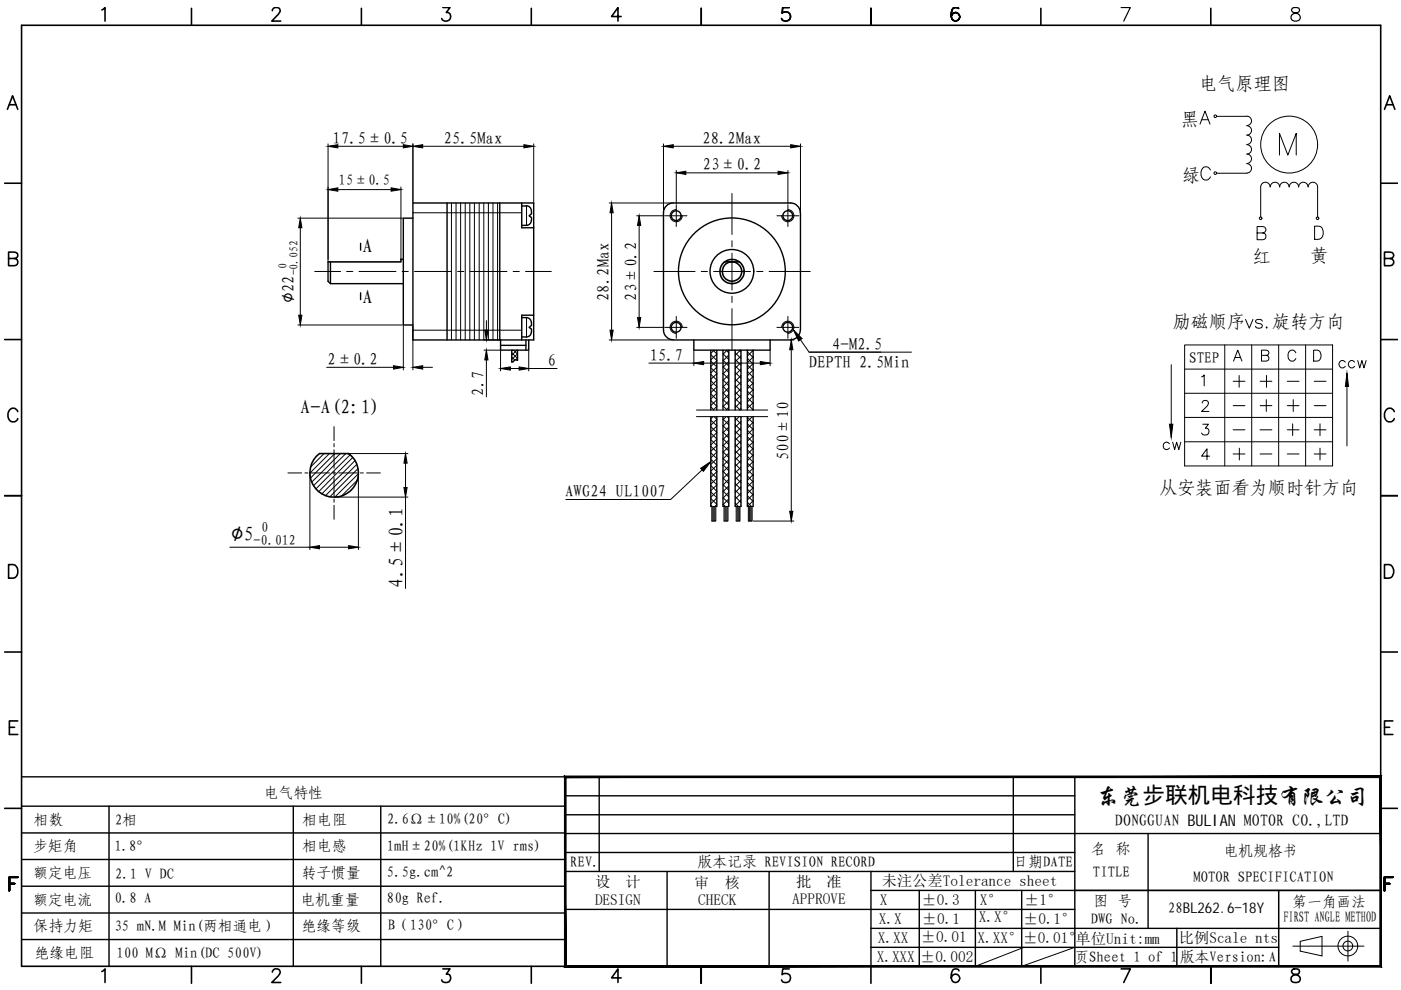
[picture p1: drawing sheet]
<svg xmlns="http://www.w3.org/2000/svg" width="297mm" height="210mm" viewBox="0 0 297 210" stroke-linecap="round" stroke-linejoin="round" font-family="sans-serif">
<g fill="none" stroke="#000" stroke-width=".3">
<path d="M69.6 55.5v4.1l.5 .5M70.1 55.5v4.6h15.4M76.5 51.6v1.4M85 55h.5M87.5 43h25.7v29.1h-25.7zM87.5 46.3h-2v22.6h2M94.8 43v29.1M106 43v29.1M110.6 43v5.3h2.6M110.6 43.7h1M111.6 43.6a1.04 1.04 0 0 1 1 1.1M112.6 46.7a1.04 1.04 0 0 1-1 1.1h-1"/>
<path d="M112.7 44.7v.6l-.5 .4 .5 .4v.7M167.6 43a2.05 2.05 0 0 1 2.1 2.1M167.6 43h-24.9a2.05 2.05 0 0 0-2 2.1v24.9M169.7 45.1v24.9M76.5 62.1v1.4M106.1 72.1v2.1h6v-2.1M106.1 73.2h5.4M108.5 74.2v2.5h.3a.55 .55 0 0 1 .9-.3v-2.2M110.6 67.3h1a1.04 1.04 0 0 1 1 1.1M111.5 72.1v2.1M112.6 70.4a1.04 1.04 0 0 1-1 1h-1M112.7 68.4v.6l-.5 .4 .5 .4v.6"/>
<path d="M113.2 66.8h-2.6v5.3M140.7 70a2.05 2.05 0 0 0 2 2M142.7 72.1h24.9M147.1 72.1v2.1h16.2v-2.1M150.7 74.2v12.7M152 74.2v12.7M153.3 74.2v12.7M154.5 74.2v12.7M155.9 74.2v12.7M157.1 74.2v12.7M158.5 74.2v12.7M159.7 74.2v12.7"/>
<path d="M169.7 70a2.05 2.05 0 0 1-2.1 2M150.7 88.3v19.1M152 88.3v19.1M153.3 88.3v19.1M154.5 88.3v19.1M155.9 88.3v19.1M157.1 88.3v19.1M158.5 88.3v19.1M159.7 88.3v19.1"/>
<circle cx="143.4" cy="45.7" r="1.04"/>
<circle cx="155.2" cy="57.5" r="11.3"/>
<circle cx="155.2" cy="57.5" r="4.6"/>
<circle cx="167" cy="45.7" r="1.04"/>
<circle cx="143.4" cy="69.4" r="1.04"/>
<circle cx="167" cy="69.4" r="1.04"/>
</g>
<g fill="none" stroke="#000" stroke-width=".21">
<path d="M69.6 39.7v15.3M85 39.7v15.3M71.6 40.2h11.3M95.7 43v29.1M96.7 43v29.1M97.7 43v29.1M98.6 43v29.1M99.6 43v29.1M100.6 43v29.1M101.6 43v29.1M102.6 43v29.1M103.5 43v29.1"/>
<path d="M104.5 43v29.1M105.5 43v29.1M171.5 74.7h21.8"/>
</g>
<g fill="none" stroke="#000" stroke-width=".21">
<path d="M69.6 30.5v24.8M71.6 31h13.9M87.5 30.5v12.4M89.6 31h21.5M113.2 30.5v12.4M140.7 30.5v14.4M142.7 31h24.9M143.4 36.1v7.1M145.4 36.6h19.6M167 36.1v7.1M169.7 30.5v14.4M254.4 26.3l1.1-2.7 1 2.7"/>
<path d="M254.8 25.4h1.3M256.6 36.1a1.02 1.02 0 0 0-1.1-.7 1.02 1.02 0 0 0-.9 1 1.23 1.23 0 0 0 .3 1.4 1.23 1.23 0 0 0 1.3 .2l.4-.5M258 36.7h6.4M258 24.7h6.4M264.4 26.7a.99 .99 0 0 1 .9 1 .99 .99 0 0 1-.9 .9 .99 .99 0 0 1 .9 1 .99 .99 0 0 1-.9 1M264.4 30.7a.99 .99 0 0 1 .9 1 .99 .99 0 0 1-.9 1 .99 .99 0 0 1 .9 1 .99 .99 0 0 1-.9 1M264.4 34.7a.99 .99 0 0 1 .9 1 .99 .99 0 0 1-.9 1M264.4 24.6a.99 .99 0 0 1 .9 1 .99 .99 0 0 1-.9 1M269.3 39.6a.99 .99 0 0 0-1-1 .99 .99 0 0 0-1 1v6.4M269.3 39.6a.99 .99 0 0 1 1-1 .99 .99 0 0 1 1 1 .99 .99 0 0 1 1-1 .99 .99 0 0 1 1 1M271.3 32.9v-4.6l1.8 4.6 1.7-4.6v4.6M273.3 39.6a.99 .99 0 0 1 1-1 .99 .99 0 0 1 1 1 .99 .99 0 0 1 1-1 .99 .99 0 0 1 1 1"/>
<path d="M277.4 39.6a.99 .99 0 0 1 1-1 .99 .99 0 0 1 1 1v6.4M63.2 46.3h22.1M63.7 48.3v18.5M87.5 45.1h23.1M111.6 43.7v4.1M129.2 43h13.3M129.7 45.1v24.9M135 45.7h5.8M135.5 47.8v19.5M143.4 44.4a1.29 1.29 0 0 0-1.3 1.3 1.29 1.29 0 0 0 1.3 1.3 1.29 1.29 0 0 0 1.3-1.3M167 44.4a1.29 1.29 0 0 1 1.3 1.3 1.29 1.29 0 0 1-1.3 1.3 1.29 1.29 0 0 1-1.3-1.3M266.5 49.4h1.3a.72 .72 0 0 0 .6-.8l-.3-.4-.3-.2h-1.3v2.8h1.3a.72 .72 0 0 0 .6-.7 .72 .72 0 0 0-.6-.7"/>
<path d="M278.7 47.9h.9a1.49 1.49 0 0 1 1 1.4 1.49 1.49 0 0 1-1 1.4h-.9zM63.2 68.9h22.1M69.3 77.9h14.1M85.5 69.1v9.3M87.5 70h23.1M87.5 69.1v9.3M89.6 77.9h2.1M102.6 72.1h3.1M102.6 74.2h3.4M103.1 68v2M103.1 76.3v7.8M106.1 74.5v4.1"/>
<path d="M108.2 78.1h1.9M108.5 76.7h.1M108.5 75.7l.6 .6M108.5 74.8l1.2 1.2M108.7 74.2l-.2 .2M108.9 74.2l.8 .9M109.6 74.2l-1.1 1.1M109.7 75l-1.2 1.2M109.7 75.9l-.3 .4M111.6 67.3v4.1M112.1 74.5v4.1M112.1 78.1h6"/>
<path d="M129.2 72.1h13.3M135 69.4h5.8M137.6 77h9.5M144.7 69.4a1.29 1.29 0 0 0-1.3-1.3 1.29 1.29 0 0 0-1.3 1.3 1.29 1.29 0 0 0 1.3 1.3M147.1 74.5v3M149.2 77h12M150.7 76.6l1.3 1.2-1.3 1.3M150.7 79.4l1.3 1.2M150.7 78l1.3 1.2M150.7 75.2l1.3 1.2M151.2 74.2l.8 .8M151.4 74.2l-.7 .7"/>
<path d="M152 75.1l-1.3 1.2M152 76.5l-1.3 1.2M152 79.2l-1.3 1.3M153.3 77.8l1.2 1.2M153.3 75l1.2 1.2M153.3 79.1l1.2 1.3M153.3 76.4l1.2 1.2M154 74.2l.5 .6M154.2 74.2l-.9 .9M154.5 79.4l-1.2 1.3M154.5 78l-1.2 1.3M154.5 75.3l-1.2 1.2"/>
<path d="M154.5 76.7l-1.2 1.2M155.9 78.9l1.2 1.3M155.9 74.8l1.2 1.2M155.9 77.5l1.2 1.3M155.9 76.2l1.2 1.2M156.7 74.2l.4 .4M157 74.2l-1.1 1.1M157.1 76.9l-1.2 1.2M157.1 78.3l-1.2 1.2M157.1 75.5l-1.2 1.2M157.1 79.6l-1.2 1.3M158.5 78.7l1.2 1.3"/>
<path d="M158.5 77.4l1.2 1.2M158.5 76l1.2 1.2M158.5 74.6l1.2 1.2M159.5 74.2l.2 .3M159.7 79.8l-1.2 1.3M159.7 74.3l-1.2 1.2M159.7 75.7l-1.2 1.2M159.7 77.1l-1.2 1.2M159.7 78.4l-1.2 1.3M163.3 74.5v3M165.7 69.4a1.29 1.29 0 0 1 1.3-1.3 1.29 1.29 0 0 1 1.3 1.3 1.29 1.29 0 0 1-1.3 1.3M167.8 74.2v34.2"/>
<path d="M167.9 72.1h.4M169.7 72l1.8 2.7h15.3M248.3 77.3v15.4M251.2 73.1h31.3v25.7h-31.3zM251.2 78.3h31.3M254.8 79.9l.5-.4v2.3M259.7 73.1v25.7M261.5 76.6l.9-2.4 .9 2.4M261.9 75.8h1.1M262.7 79.6v2.5M264.1 67.7l.8 1.9 .7-1.9M265.4 73.1v25.7"/>
<path d="M267.5 75.3h1a.58 .58 0 0 0 .5-.6l-.2-.3-.3-.2h-1v2.4l1.3-.2a.62 .62 0 0 0 .2-.6 .62 .62 0 0 0-.5-.5M267.6 68.1a.84 .84 0 0 0-1.4 0l.1 .3 1.2 .4 .1 .4a.8 .8 0 0 1-.7 .4 .8 .8 0 0 1-.7-.4M268.5 79.6v2.5M268.6 69.3l-.2 .2 .2 .1 .1-.1M271.1 73.1v25.7M274.7 74.8a.85 .85 0 0 0-.9-.6 .85 .85 0 0 0-.7 .9 1 1 0 0 0 .2 1.1 1 1 0 0 0 1.1 .2l.3-.4M276.8 73.1v25.7M278.5 74.2h.8a1.25 1.25 0 0 1 .8 1.2 1.25 1.25 0 0 1-.8 1.2h-.8zM285.6 79.1v15.5M147.7 86.9h15.1M147.7 88.3h15.1M148.8 99.6l-6.6 6.3h-22.2"/>
<path d="M150.7 83.5l1.3 1.3-1.3 1.2M150.7 86.3l.7 .6M150.7 84.9l1.3 1.2M150.7 82.1l1.3 1.2M150.7 80.7l1.3 1.3M150.7 97.4l1.3 1.2-1.3 1.3M150.7 91.8l1.3 1.3M150.7 90.5l1.3 1.2-1.3 1.2M150.7 93.2l1.3 1.3-1.3 1.2M150.7 98.7l1.3 1.3M150.7 96l1.3 1.2M150.7 94.6l1.3 1.2"/>
<path d="M150.7 89.1l1.3 1.2M151.2 88.3l-.5 .5M151.4 88.3l.6 .6M152 80.6l-1.3 1.3M152 82l-1.3 1.3M152 83.4l-1.3 1.2M152 86.2l-.8 .7M152 88.9l-1.3 1.3M152 90.3l-1.3 1.3M152 93.1l-1.3 1.2M152 95.9l-1.3 1.2M152 97.3l-1.3 1.2"/>
<path d="M153.3 88.8l1.2 1.3M153.3 83.3l1.2 1.2M153.3 99.9l1.2 1.3M153.3 97.2l1.2 1.2M153.3 94.4l1.2 1.2M153.3 91.6l1.2 1.3M153.3 95.8l1.2 1.2M153.3 98.5l1.2 1.3M153.3 93l1.2 1.3M153.3 90.2l1.2 1.3M153.3 80.5l1.2 1.3M153.3 86.1l.9 .8"/>
<path d="M153.3 84.7l1.2 1.2M153.3 81.9l1.2 1.3M154 88.3l-.7 .7M154.2 88.3l.3 .4M154.5 96.1l-1.2 1.2M154.5 97.5l-1.2 1.2M154.5 90.5l-1.2 1.3M154.5 91.9l-1.2 1.3M154.5 94.7l-1.2 1.2M154.5 89.1l-1.2 1.3M154.5 93.3l-1.2 1.2M154.5 98.8l-1.2 1.3"/>
<path d="M154.5 85l-1.2 1.2M154.5 83.6l-1.2 1.2M154.5 80.8l-1.2 1.3M154.5 82.2l-1.2 1.2M154.5 86.3l-.5 .6M155.9 91.4l1.2 1.3M155.9 85.9l1 1M155.9 80.3l1.2 1.3M155.9 97l1.2 1.2M155.9 95.6l1.2 1.2M155.9 90l1.2 1.3M155.9 99.7l1.2 1.3"/>
<path d="M155.9 98.4l1.2 1.2M155.9 94.2l1.2 1.2M155.9 92.8l1.2 1.3M155.9 88.6l1.2 1.3M155.9 84.5l1.2 1.2M155.9 83.1l1.2 1.3M155.9 81.7l1.2 1.3M156.7 88.3l-.8 .9M156.9 88.3l.2 .2M157.1 93.5l-1.2 1.2M157.1 94.9l-1.2 1.2M157.1 99l-1.2 1.3"/>
<path d="M157.1 89.4l-1.2 1.2M157.1 90.7l-1.2 1.3M157.1 92.1l-1.2 1.2M157.1 96.3l-1.2 1.2M157.1 97.6l-1.2 1.3M157.1 86.6l-.4 .3M157.1 82.4l-1.2 1.2M157.1 83.8l-1.2 1.2M157.1 81l-1.2 1.2M157.1 85.2l-1.2 1.2M158.5 94l1.2 1.2M158.5 88.5l1.2 1.2"/>
<path d="M158.5 82.9l1.2 1.2M158.5 81.5l1.2 1.2M158.5 99.6l1.2 1.2M158.5 98.2l1.2 1.2M158.5 96.8l1.2 1.2M158.5 95.4l1.2 1.2M158.5 92.6l1.2 1.2M158.5 91.2l1.2 1.2M158.5 89.8l1.2 1.3M158.5 85.7l1.2 1.2M158.5 84.3l1.2 1.2M158.5 80.1l1.2 1.3"/>
<path d="M159.5 88.3l-1 1.1M159.7 89.5l-1.2 1.3M159.7 90.9l-1.2 1.2M159.7 92.3l-1.2 1.2M159.7 93.7l-1.2 1.2M159.7 95.1l-1.2 1.2M159.7 96.5l-1.2 1.2M159.7 97.9l-1.2 1.2M159.7 99.3l-1.2 1.2M159.7 85.4l-1.2 1.2M159.7 86.8l-.2 .1M159.7 81.2l-1.2 1.3"/>
<path d="M159.7 82.6l-1.2 1.2M159.7 84l-1.2 1.2M251.2 83.4h31.3M251.2 88.5h31.3M251.2 93.7h31.3M254.9 85.5l.2-.5 .7-.1a.56 .56 0 0 1 .3 .9l-1.3 1.4h1.5M255 89.9h1.2l-.6 .9a.75 .75 0 0 1 .7 .9 .75 .75 0 0 1-1 .5l-.3-.1-.2-.3M256.5 96.7h-1.7l1.1-1.5v2.3M261.5 91.1h2.4M261.5 96.3h2.4M261.5 86h2.4M261.5 80.8h2.4"/>
<path d="M262.8 95v2.5M267.2 91.1h2.5M267.2 96.3h2.5M267.2 86h2.5M267.2 80.8h2.5M268.5 84.7v2.5M272.9 91.1h2.5M272.9 96.3h2.5M272.9 86h2.5M272.9 80.8h2.5M274.1 89.9v2.5M274.2 84.7v2.5"/>
<path d="M278.6 91.1h2.5M278.6 96.3h2.5M278.6 86h2.5M278.6 80.8h2.5M279.9 89.9v2.5M279.9 95v2.5M150.7 107.4h1.3M150.7 102.9l1.3 1.3M150.7 100.1l1.3 1.3-1.3 1.2M150.7 107.1l.3 .3M150.7 105.7l1.3 1.2M150.7 104.3l1.3 1.2"/>
<path d="M150.7 101.5l1.3 1.3M150.9 107.4v3.1h.9v-3.1M151.1 107.4v3.1M151.3 107.4v3.1M152 105.6l-1.3 1.2M152 107l-.4 .4v3.1M152 100l-1.3 1.2M152 102.8l-1.3 1.2M152 104.2l-1.3 1.2M153.3 107.4h1.2M153.3 101.3l1.2 1.3M153.3 106.9l.5 .5"/>
<path d="M153.3 105.5l1.2 1.2M153.3 104.1l1.2 1.3M153.3 102.7l1.2 1.3M153.7 107.4v3.1M153.9 107.4v3.1M154.1 107.4v3.1M154.5 107.2l-.2 .2v3.1h-.8v-3.1M154.5 101.6l-1.2 1.3M154.5 103l-1.2 1.3M154.5 100.2l-1.2 1.3M154.5 104.4l-1.2 1.2M154.5 105.8l-1.2 1.2"/>
<path d="M155.9 107.4h1.2M155.9 103.9l1.2 1.2M155.9 102.5l1.2 1.2M155.9 106.7l.6 .7v3.1M155.9 105.3l1.2 1.2M155.9 101.1l1.2 1.2M156.1 107.4v3.1h.8v-3.1M156.3 107.4v3.1M156.7 107.4v3.1M157.1 107.4h.1M157.1 100.4l-1.2 1.3M157.1 104.6l-1.2 1.2"/>
<path d="M157.1 106l-1.2 1.2M157.1 101.8l-1.2 1.3M157.1 103.2l-1.2 1.2M158.5 107.4h1.2M158.5 106.5l.8 .9M158.5 105.1l1.2 1.2M158.5 103.7l1.2 1.2M158.5 102.3l1.2 1.2M158.5 100.9l1.2 1.3M158.7 107.4v3.1h.8v-3.1M158.9 107.4v3.1M159 107.4v3.1"/>
<path d="M159.3 107.4v3.1M159.7 100.6l-1.2 1.3M159.7 102l-1.2 1.2M159.7 103.4l-1.2 1.2M159.7 104.8l-1.2 1.2M159.7 106.2l-1.2 1.2M159.7 110.5h8.6"/>
<circle cx="257.7" cy="36.7" r=".28"/>
<circle cx="257.7" cy="24.6" r=".28"/>
<circle cx="273.3" cy="30.7" r="6"/>
<circle cx="267.3" cy="46.3" r=".28"/>
<circle cx="279.3" cy="46.3" r=".28"/>
</g>
<g fill="none" stroke="#000" stroke-width=".21">
<path d="M66.7 57.6h5.5M73.5 57.6h1.3M76.1 57.6h7.8M85.3 57.6h1.3M87.9 57.6h7.8M97 57.6h1.3M99.7 57.6h7.8M108.8 57.6h1.3M111.4 57.6h5.5M138.6 57.6h8.8M141.1 45.7h4.6M143.4 43.4v4.6"/>
<path d="M148.7 57.6h1.3M151.3 57.6h7.8M155.2 41v8.7M155.2 51v1.4M155.2 53.7v7.8M160.4 57.6h1.4M163.1 57.6h8.7M164.7 45.7h4.7M167 43.4v4.6M141.1 69.4h4.6M143.4 67.1v4.6M155.2 62.8v1.3"/>
<path d="M155.2 65.4v8.8M164.7 69.4h4.7M167 67.1v4.6M70.8 90.5v2.9M70.8 94.1v.6M70.8 95.4v3.9M70.8 99.9v.7M61 100.3h3M64.6 100.3h.7M66 100.3h3.9M70.5 100.3h.7M70.8 101.2v4"/>
<path d="M70.8 105.8v.7M70.8 107.1v3M71.8 100.3h3.9M76.4 100.3h.6M77.7 100.3h2.9"/>
</g>
<g fill="#000" stroke="#000" stroke-width=".21">
<path d="M69.6 31l2-.3v.7zM85.5 30.7l2 .3-2 .4zM87.5 31l2.1-.3v.7zM111.1 30.7l2.1 .3-2.1 .4zM140.7 31l2-.3v.7zM143.4 36.6l2-.3v.7zM165 36.3l2 .3-2 .4zM167.6 30.7l2.1 .3-2.1 .4zM63.7 46.3l.3 2h-.7zM129.7 43l.3 2.1h-.7zM135.5 45.7l.3 2.1h-.6zM63.3 66.8h.7l-.3 2.1z"/>
<path d="M83.4 77.5l2.1 .4-2.1 .4zM87.5 77.9l2.1-.4v.8zM102.8 70h.7l-.4 2.1zM103.1 74.2l.4 2.1h-.7zM106.1 78.1l2.1-.3v.7zM110.1 77.8l2 .3-2 .4zM129.3 70h.7l-.3 2.1zM135.2 67.3h.6l-.3 2.1zM147.1 77l2.1-.3v.6zM161.2 76.7l2.1 .3-2.1 .3zM167.8 72.1l.3 2.1h-.7zM168.2 70l1.9 1.8-.8 .5z"/>
<path d="M285.6 79.1l.3 2.8h-.7zM148.5 99.3l2.2-1.4-1.6 2zM247.9 89.9h.8l-.4 2.8zM167.4 108.4h.7l-.3 2.1z"/>
</g>
<g fill="none" stroke="#000" stroke-width=".34">
<path d="M85 55v.5h-15.4M153.7 55.5h3.1M67.1 96.8l.6-.6h6.2a5.2 5.2 0 0 1 .9 7.3 5.2 5.2 0 0 1-7.4 .7 5.2 5.2 0 0 1-.3-7.4z"/>
<circle cx="155.2" cy="57.6" r="2.57"/>
<circle cx="155.2" cy="57.6" r="2.06"/>
</g>
<g fill="none" stroke="#000" stroke-width=".21">
<path d="M68.7 96.2l-2.8 2.8M69.9 96.2l-4.2 4.1M72.2 96.2l-6.1 6M73.3 96.2l-6.8 6.8M74.3 96.4l-7.3 7.3M74.8 97l-7.2 7.3M75.3 97.6l-7.1 7.1M75.6 98.5l-6.6 6.6M75.9 99.3l-6 6.1M86 98.2v5.2M86.5 96.2h-15.5l-5.2 5.2M48.7 116h17"/>
<path d="M65.7 100.5v16M67.7 116h6.2M71 105.4h15.5M75.7 101.8l-3.3 3.4M76 100.4l-5 5M76 100.5v16M86 105.4v19.4"/>
</g>
<path d="M86 96.2l.3 2h-.7zM65.7 116l2-.3v.7zM73.9 115.7l2.1 .3-2.1 .4zM85.6 103.4h.7l-.3 2z" fill="#000" stroke="#000" stroke-width=".21"/>
<path d="M69.6 40.2l2-.4v.7zM82.9 39.8l2.1 .4-2.1 .3z" fill="#000" stroke="#000" stroke-width=".21"/>
<g fill="none" stroke="#000" stroke-width=".34">
<path d="M4.6 5.4h288.1v199.5h-288.1zM21.6 2.1l.7-.5v2.9M40.6 1.8v3.6M57.7 2.3l.3-.6a.96 .96 0 0 1 1.3 .1l.1 .3-.1 .6-1.7 1.8h1.9M76.6 1.8v3.6M93.9 1.6h1.5l-.8 1.1a.94 .94 0 0 1 1 1 .94 .94 0 0 1-1.3 .8l-.4-.2-.3-.4M112.6 1.8v3.6M131.7 3.5h-2l1.3-1.9v2.9M148.7 1.8v3.6M167.3 1.6h-1.4l-.1 1.2a1.01 1.01 0 0 1 1.5 0 1.01 1.01 0 0 1-.1 1.5 1.01 1.01 0 0 1-1.5-.4M184.7 1.8v3.6v-3.6M202.1 1.7a.88 .88 0 0 1 1.2 .3 .83 .83 0 0 0-.8-.4 .83 .83 0 0 0-.7 .5 1.95 1.95 0 0 0 .3 2.2 .91 .91 0 0 0 1.3-.4 .91 .91 0 0 0-.6-1.3 .91 .91 0 0 0-1.1 .9 .91 .91 0 0 1 1.2-.8 .91 .91 0 0 1 .4 1.4 .91 .91 0 0 1-1.5-.1 2.42 2.42 0 0 1 .3-2.3z"/>
<path d="M220.7 1.8v3.6M256.7 1.8v3.6M1 38.8h3.6M1.6 23.2l1.1-2.9 1.1 2.9M2 22.2h1.3M292.7 38.8h3.6M293.5 23.2l1.1-2.9 1.1 2.9M294 22.2h1.3M1.8 54.8l1.7-.1a.64 .64 0 0 0 0-1.1l-1.7-.1v2.8h1.3a.76 .76 0 0 0 .7-.7 .76 .76 0 0 0-.7-.8M293.5 54.8l1.7-.1a.64 .64 0 0 0 0-1.1l-1.7-.1v2.8h1.3a.76 .76 0 0 0 .7-.7 .76 .76 0 0 0-.7-.8M1 72h3.6M292.7 72h3.6"/>
<path d="M3.8 87.3a1.06 1.06 0 0 0-1.2-.7 1.06 1.06 0 0 0-.9 1.1 1.26 1.26 0 0 0 .3 1.3 1.26 1.26 0 0 0 1.3 .3l.5-.5M295.6 87.3a1.06 1.06 0 0 0-1.2-.7 1.06 1.06 0 0 0-.9 1.1 1.26 1.26 0 0 0 .3 1.3 1.26 1.26 0 0 0 1.4 .3l.4-.5M1 105.1h3.6M1.8 119.7h1a1.53 1.53 0 0 1 1 1.4 1.53 1.53 0 0 1-1 1.5h-1zM292.7 105.1h3.6M293.5 119.7h1a1.53 1.53 0 0 1 1 1.4 1.53 1.53 0 0 1-1 1.5h-1zM1 138.2h3.6M292.7 138.2h3.6M2 154.2h1.1M3.8 152.9h-1.8v2.8h1.8M293.5 154.2h1.1M295.3 152.9h-1.8v2.8h1.8"/>
<path d="M1 171.4h3.6M292.7 171.4h3.6M2 187.4h1.1M3.8 186h-1.8v2.9M293.5 187.4h1.1M295.3 186h-1.8v2.9M21.6 206l.7-.6v2.9M40.6 204.9v3.6M57.7 206.1l.3-.5 .8-.2a.72 .72 0 0 1 .5 1.1l-1.7 1.8h1.9M76.6 204.9v3.6M93.9 205.4h1.5l-.8 1.1a.92 .92 0 0 1 1 1.1 .92 .92 0 0 1-1.3 .7l-.4-.1-.3-.4M112.6 204.9v3.6"/>
<path d="M131.7 207.3h-2l1.3-1.9v2.9M148.7 204.9v3.6v-3.6M167.3 205.4h-1.4l-.1 1.3a1.01 1.01 0 0 1 1.5-.1 1.01 1.01 0 0 1-.1 1.5 1.01 1.01 0 0 1-1.5-.3M184.7 204.9v3.6M203.3 205.9a.85 .85 0 0 0-1.2-.3 2.2 2.2 0 0 0 0 2.6 .91 .91 0 0 0 1.3-.4 .91 .91 0 0 0-.6-1.3 .91 .91 0 0 0-1.1 .8M220.7 204.9v3.6M237.7 205.4h1.9l-1.3 2.9M256.7 204.9v3.6v-3.6M274 205.6l-.1 .5 .4 .4a1.24 1.24 0 0 1 1.4 1.3l-.2 .3a1.14 1.14 0 0 1-1.8-.3 .92 .92 0 0 1 .9-1.1l.5-.2a.61 .61 0 0 0 .3-.9l-.4-.2z"/>
</g>
<path d="M237.7 1.6h1.9l-1.3 2.9M274 1.7a.53 .53 0 0 0-.1 .6 .53 .53 0 0 0 .4 .4 1.41 1.41 0 0 1 1.4 .8 .82 .82 0 0 1-.7 1 1.01 1.01 0 0 1-1.3-.6 .88 .88 0 0 1 .9-1.1l.5-.1a.57 .57 0 0 0 .3-1l-.4-.1z" fill="none" stroke="#000" stroke-width=".25"/>
<path d="M209.2 204.9h83.5" fill="none" stroke="#000" stroke-width=".21"/>
<path d="M119.7 205l172.9-.3h-172.6zM119.7 205l172.9-.3 .3 .3zM292.6 164.9v39.8l.3 .3zM292.6 164.9l.3-.4v40.5zM120 164.9h172.6l.3-.4zM119.7 164.5h173.2l-172.9 .4zM119.7 164.5l.3 40.2v-39.8zM119.7 164.5l.3 40.2-.3 .3z" fill="#000" stroke="#000" stroke-width=".21"/>
<g fill="none" stroke="#000" stroke-width=".21">
<path d="M271.1 188.8v16.1M275.7 199.6l4.6-1.1v4.2l-4.6-1zM285.8 197.4v6.4M217.1 200.9l-10.3 4M227.9 200.9l-11.3 4M274.1 200.6h15.1"/>
<circle cx="285.8" cy="200.6" r="2.1"/>
<circle cx="285.8" cy="200.6" r="1.04"/>
</g>
<g fill="none" stroke="#000" stroke-width=".3">
<path d="M4.6 164.7h115.2M4.6 176.6h115.2M4.6 170.9h115.2M23.1 170.9v34M62.2 170.9v34M80.7 170.9v34M119.8 176.7h172.9M119.8 172.7h108.1M119.8 168.7h108.1M127 164.7v20.1M214.8 164.7v20.1M227.9 164.7v40.2"/>
<path d="M243.4 176.7v20.1M4.6 199.2h115.2M4.6 193.6h115.2M4.6 187.9h115.2M4.6 182.2h115.2M119.8 184.8h108.1M119.8 180.7h108.1M119.8 192.8h108.1M141.4 184.8v20.1M163.1 184.8v20.1M184.7 184.8v20.1M184.7 196.8h108"/>
<path d="M184.7 188.8h108M194.9 188.8v16.1M206.8 188.8v16.1M216.6 188.8v16.1M249.5 196.8v8.1M271.1 188.8v16.1M184.7 200.9h86.4"/>
</g>
<g font-size="4.9">
<text x="282.9" y="79.4">ccw</text>
<text x="245.9" y="96.7">cw</text>
</g>
<g font-size="4.8">
<text x="48.9" y="114.6">∅</text>
<text x="232.6" y="170.3">东莞步联机电科技有限公司</text>
</g>
<g font-size="4.3">
<text x="76.9" y="53.7">A</text>
<text x="76.9" y="64.5">A</text>
<text x="63.7" y="87.8">A-A(2:1)</text>
<text x="51.7" y="114.6">5</text>
<text x="85.5" y="124.6" transform="rotate(-90 85.5 124.6)">4.5±0.1</text>
</g>
<text font-size="4" x="62.4" y="64.2" transform="rotate(-90 62.4 64.2)">∅</text>
<g font-size="3.8">
<text x="254.3" y="19.1">电气原理图</text>
<text x="250.4" y="26.7">黑</text>
<text x="250.6" y="38.6">绿</text>
<text x="265.6" y="55.7">红</text>
<text x="277.7" y="55.7">黄</text>
<text x="248.7" y="69.6">励磁顺序</text>
<text x="269.7" y="69.6">旋转方向</text>
<text x="245.8" y="104.8">从安装面看为顺时针方向</text>
</g>
<g font-size="3.6">
<text x="70.5" y="30.5">17.5±0.5</text>
<text x="94.1" y="30.5">25.5Max</text>
<text x="148.9" y="30.5">28.2Max</text>
<text x="149" y="36.1">23±0.2</text>
<text x="62.4" y="61.9" transform="rotate(-90 62.4 61.9)">22</text>
<text x="129.2" y="63.8" transform="rotate(-90 129.2 63.8)">28.2Max</text>
<text x="135" y="63.8" transform="rotate(-90 135 63.8)">23±0.2</text>
<text x="69.5" y="77.4">2±0.2</text>
<text x="116.2" y="77.6">6</text>
<text x="137.8" y="76.5">15.7</text>
<text x="171.5" y="77.9">DEPTH 2.5Min</text>
<text x="176.5" y="74.2">4-M2.5</text>
<text x="102.6" y="83.9" transform="rotate(-90 102.6 83.9)">2.7</text>
<text x="167.3" y="97.6" transform="rotate(-90 167.3 97.6)">500±10</text>
<text x="119.8" y="105.4">AWG24 UL1007</text>
</g>
<text font-size="3.4" x="236.4" y="175.1">DONGGUAN BULIAN MOTOR CO.,LTD</text>
<g font-size="3.2">
<text x="252.1" y="76.9">STEP</text>
<text x="126.2" y="191.8">DESIGN</text>
<text x="126.2" y="188">设</text>
<text x="132.6" y="188">计</text>
<text x="147.2" y="188.4">审</text>
<text x="148" y="192">CHECK</text>
<text x="153.7" y="188.4">核</text>
<text x="168" y="191.8">APPROVE</text>
<text x="168.8" y="188">批</text>
<text x="175.3" y="188">准</text>
<text x="186.5" y="191.9">X</text>
<text x="186.9" y="187.9">未注公差Tolerance sheet</text>
<text x="195.4" y="191.9">±0.3</text>
<text x="207.7" y="191.8">X°</text>
<text x="217.1" y="191.9">±1°</text>
<text x="186.3" y="195.9">X.X</text>
<text x="195.5" y="195.9">±0.1</text>
<text x="207.5" y="195.6">X.X°</text>
<text x="216.9" y="195.9">±0.1°</text>
<text x="186.1" y="200">X.XX</text>
<text x="195.1" y="203.9">±0.002</text>
<text x="195.2" y="199.8">±0.01</text>
<text x="207.3" y="200">X.XX°</text>
<text x="216.8" y="199.9">±0.01°</text>
<text x="228" y="200.1">单位Unit:mm</text>
<text x="249.9" y="200">比例Scale nts</text>
<text x="185.9" y="204">X.XXX</text>
</g>
<g font-size="3.1">
<text x="71.8" y="39.1">15±0.5</text>
<text x="56" y="169.3">电气特性</text>
<text x="7.2" y="174.9">相数</text>
<text x="24.4" y="174.8">2相</text>
<text x="64.1" y="174.9">相电阻</text>
<text x="82.1" y="174.7">2.6Ω±10%(20°C)</text>
<text x="7" y="180.5">步矩角</text>
<text x="24.3" y="180.3">1.8°</text>
<text x="64.1" y="180.5">相电感</text>
<text x="82" y="180.5">1mH±20%(1KHz 1V rms)</text>
<text x="82" y="185.9">5.5g.cm^2</text>
<text x="120.9" y="183.9">REV.</text>
<text x="148" y="183.8">版本记录 REVISION RECORD</text>
<text x="214.9" y="183.9">日期DATE</text>
<text x="231.4" y="181.2">名 称</text>
<text x="231.7" y="186">TITLE</text>
<text x="259.5" y="181.4">电机规格书</text>
<text x="7.1" y="186.2">额定电压</text>
<text x="7.1" y="191.9">额定电流</text>
<text x="24.3" y="191.5">0.8 A</text>
<text x="24.4" y="186.3">2.1 V DC</text>
<text x="63.8" y="192">电机重量</text>
<text x="64" y="186.3">转子惯量</text>
<text x="82" y="191.5">80g Ref.</text>
<text x="253" y="187.1">MOTOR SPECIFICATION</text>
<text x="7.2" y="197.5">保持力矩</text>
<text x="24.3" y="197.5">35 mN.M Min(两相通电）</text>
<text x="64" y="197.3">绝缘等级</text>
<text x="82.2" y="197.3">B（130°C）</text>
<text x="231.3" y="195.8">DWG No.</text>
<text x="231.8" y="192.1">图 号</text>
<text x="247.6" y="193.7">28BL262.6-18Y</text>
<text x="272.1" y="195.6">FIRST ANGLE METHOD</text>
<text x="274" y="192.3">第一角画法</text>
<text x="7.4" y="203.1">绝缘电阻</text>
<text x="24.7" y="203.2">100 MΩ Min(DC 500V)</text>
<text x="227.8" y="203.9">页Sheet 1 of 1</text>
<text x="250.2" y="203.9">版本Version:A</text>
</g>
<g font-size="3">
<text x="55.3" y="112.7">0</text>
<text x="53.8" y="115.5">-0.012</text>
</g>
<g font-size="2.5">
<text x="60.8" y="57.1" transform="rotate(-90 60.8 57.1)">0</text>
<text x="63.2" y="58.4" transform="rotate(-90 63.2 58.4)">-0.052</text>
</g>
</svg>
